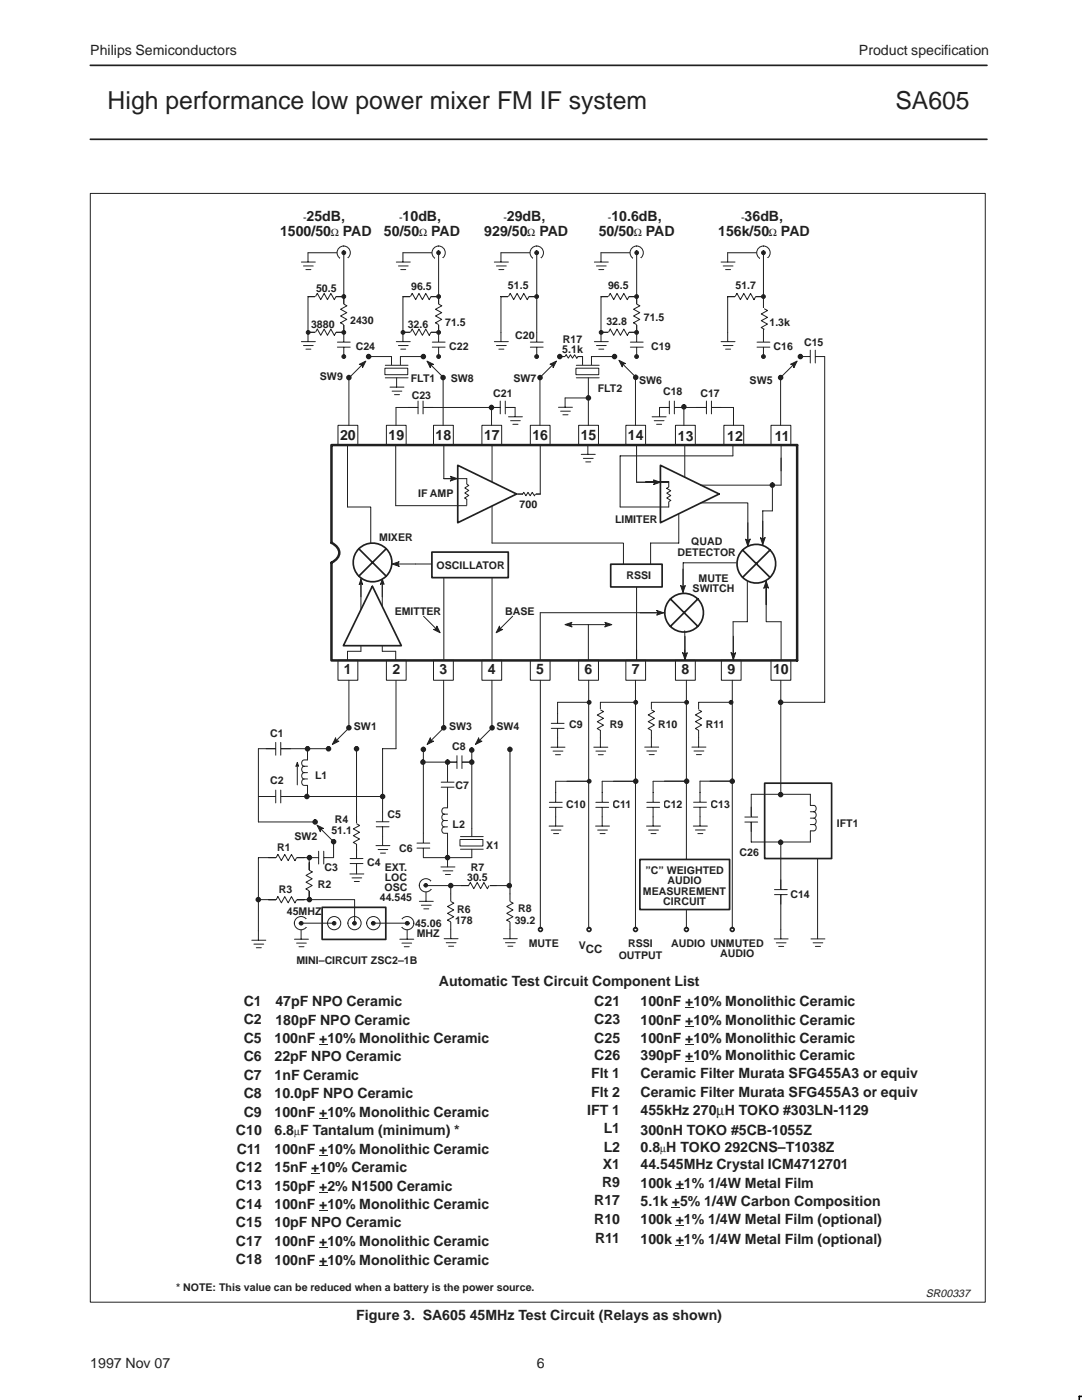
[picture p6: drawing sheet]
<svg xmlns="http://www.w3.org/2000/svg" width="216mm" height="279mm" viewBox="0 0 216 279" stroke-linecap="round" stroke-linejoin="round" font-family="sans-serif">
<path d="M18 13h178.9M18 27.8h178.9" fill="none" stroke="#231f20" stroke-width=".34"/>
<path d="M61.5 50.4h7.1M82.9 112.6h5.7M136.7 127v3.9" fill="none" stroke="#231f20" stroke-width=".2"/>
<path d="M136.2 130.3l.5 .1 .4-.1-.4 1.3z" fill-rule="evenodd" fill="#231f20" stroke="#231f20" stroke-width=".2"/>
<path d="M67.4 84.9h4v3.9h-4z" fill-rule="evenodd" fill="#fff"/>
<path d="M18 38.6h178.6v221.3h-178.6zM67.4 84.9h4v3.9h-4z" fill="none" stroke="#231f20" stroke-width=".2"/>
<path d="M131.8 92.9l11.7 5.7-11.7 5.7z" fill="#fff"/>
<path d="M143.5 98.6l-11.7-5.7v11.4l11.7-5.7" fill="none" stroke="#231f20" stroke-width=".34"/>
<path d="M69.3 88.8v12.4" fill="none" stroke="#231f20" stroke-width=".2"/>
<circle cx="155.8" cy="134.8" r=".38" fill="#fff"/>
<circle cx="155.8" cy="134.8" r=".38" fill="none" stroke="#231f20" stroke-width=".34"/>
<g fill="none" stroke="#231f20" stroke-width=".2">
<path d="M79 88.8v12.1M88.6 88.8v6.7M98.2 88.8v19.6M107.8 88.8v9.8M127 88.8v7.4M136.6 88.8v6.5M146.2 88.8v2.2M155.9 88.8v5.2M88.6 112.6v21.8M98.2 114.4v20M127 117.1v17.3M69.3 130v4.4"/>
<path d="M79 130v4.4M107.8 122.3v12.1M117.4 124.7v9.7M136.6 125.9v8.5M155.9 124.1v10.3"/>
</g>
<path d="M91.3 92.9l11.8 5.7-11.8 5.7z" fill="#fff"/>
<path d="M103.1 98.6l-11.8-5.7v11.4l11.8-5.7" fill="none" stroke="#231f20" stroke-width=".34"/>
<path d="M121.9 112.6h10.2v4.5h-10.2z" fill-rule="evenodd" fill="#fff"/>
<g fill="none" stroke="#231f20" stroke-width=".34">
<path d="M121.9 112.6h10.2v4.5h-10.2zM133.8 119.5l5.4 5.5M139.2 119.5l-5.4 5.5"/>
<circle cx="136.5" cy="122.3" r="3.9"/>
</g>
<circle cx="117.5" cy="134.8" r=".38" fill="#fff"/>
<circle cx="117.5" cy="134.8" r=".38" fill="none" stroke="#231f20" stroke-width=".34"/>
<circle cx="79" cy="134.8" r=".38" fill="#fff"/>
<circle cx="79" cy="134.8" r=".38" fill="none" stroke="#231f20" stroke-width=".34"/>
<circle cx="107.8" cy="134.8" r=".38" fill="#fff"/>
<circle cx="107.8" cy="134.8" r=".38" fill="none" stroke="#231f20" stroke-width=".34"/>
<circle cx="98.1" cy="134.8" r=".38" fill="#fff"/>
<circle cx="98.1" cy="134.8" r=".38" fill="none" stroke="#231f20" stroke-width=".34"/>
<circle cx="88.5" cy="134.8" r=".38" fill="#fff"/>
<circle cx="88.5" cy="134.8" r=".38" fill="none" stroke="#231f20" stroke-width=".34"/>
<circle cx="69.3" cy="134.8" r=".38" fill="#fff"/>
<circle cx="69.3" cy="134.8" r=".38" fill="none" stroke="#231f20" stroke-width=".34"/>
<path d="M88.6 95.5h1.9M69.3 101.2h4.7v9.5M72 113.7v8.1M76.3 113.7v8.1M79 100.9h14.1M98.2 108.4h26.2v4.2M135.4 102.5v5.9h-5.6v4.2M69.3 130h2.7M76.3 130h2.7" fill="none" stroke="#231f20" stroke-width=".2"/>
<path d="M89.9 95.1l1.3 .4-1.3 .5 .1-.5z" fill-rule="evenodd" fill="#231f20" stroke="#231f20" stroke-width=".2"/>
<circle cx="74.3" cy="112.2" r="3.9" fill="#fff"/>
<g fill="none" stroke="#231f20" stroke-width=".34">
<path d="M71.6 109.5l5.5 5.5M77.1 109.5l-5.5 5.5"/>
<circle cx="74.3" cy="112.2" r="3.9"/>
</g>
<path d="M79 112.6h3.9" fill="none" stroke="#231f20" stroke-width=".2"/>
<path d="M78.3 112.6l1.3-.5-.1 .5 .1 .4z" fill-rule="evenodd" fill="#231f20" stroke="#231f20" stroke-width=".2"/>
<path d="M86.2 110.2h15.2v5.1h-15.2z" fill-rule="evenodd" fill="#fff"/>
<path d="M86.2 110.2h15.2v5.1h-15.2z" fill="none" stroke="#231f20" stroke-width=".34"/>
<g fill="none" stroke="#231f20" stroke-width=".2">
<path d="M103.1 98.6h4.7M127 96.2h6.4M128.8 96.1h4.6M155.9 91.4v5.4M72 116.2v2.9M76.3 116.1v3M139.9 100.4h9.3v9.6M149.1 116.1v8h-2.8v7.7M152.9 116.1v8h3M152.9 116.8v3.9M154.1 102h-1.9v8M107.8 122.3h24.7"/>
<path d="M113.5 124.7h7.8M127 129.7v3.9"/>
</g>
<g fill="#231f20" stroke="#231f20" stroke-width=".2">
<path d="M130.4 95.8l1.4 .4-1.4 .5 .2-.5z" fill-rule="evenodd"/>
<path d="M72 115.6l.4 1.1-.4-.2-.3 .2z" fill-rule="evenodd"/>
<path d="M76.3 115.6l.3 1-.3-.1-.4 .1z" fill-rule="evenodd"/>
<path d="M112.7 124.7l1.4-.5-.2 .5 .2 .4z" fill-rule="evenodd"/>
<path d="M120.7 124.2l1.4 .5-1.4 .4 .2-.4z" fill-rule="evenodd"/>
<path d="M126.6 133l.4 .2 .5-.2-.5 1.4z" fill-rule="evenodd"/>
<path d="M152.9 116l.4 1.4-.4-.2-.5 .2z" fill-rule="evenodd"/>
</g>
<circle cx="150.9" cy="112.5" r="3.9" fill="#fff"/>
<g fill="none" stroke="#231f20" stroke-width=".34">
<path d="M148.2 109.8l5.4 5.4M153.6 109.8l-5.4 5.4"/>
<circle cx="150.9" cy="112.5" r="3.9"/>
</g>
<path d="M152.2 104v3.9M136.6 129.7v3.9" fill="none" stroke="#231f20" stroke-width=".2"/>
<g fill="#231f20" stroke="#231f20" stroke-width=".2">
<path d="M151.7 107.3l.5 .2 .5-.2-.5 1.4z" fill-rule="evenodd"/>
<path d="M136.2 133l.4 .2 .5-.2-.5 1.4z" fill-rule="evenodd"/>
</g>
<path d="M77.1 84.9h3.9v3.9h-3.9z" fill-rule="evenodd" fill="#fff"/>
<path d="M77.1 84.9h3.9v3.9h-3.9z" fill="none" stroke="#231f20" stroke-width=".2"/>
<path d="M86.5 84.9h4v3.9h-4z" fill-rule="evenodd" fill="#fff"/>
<path d="M86.5 84.9h4v3.9h-4z" fill="none" stroke="#231f20" stroke-width=".2"/>
<path d="M96.2 84.9h3.9v3.9h-3.9z" fill-rule="evenodd" fill="#fff"/>
<path d="M96.2 84.9h3.9v3.9h-3.9z" fill="none" stroke="#231f20" stroke-width=".2"/>
<path d="M105.8 84.9h4v3.9h-4z" fill-rule="evenodd" fill="#fff"/>
<path d="M105.8 84.9h4v3.9h-4z" fill="none" stroke="#231f20" stroke-width=".2"/>
<path d="M115.5 84.9h3.9v3.9h-3.9z" fill-rule="evenodd" fill="#fff"/>
<path d="M115.5 84.9h3.9v3.9h-3.9z" fill="none" stroke="#231f20" stroke-width=".2"/>
<path d="M124.9 84.9h3.9v3.9h-3.9z" fill-rule="evenodd" fill="#fff"/>
<path d="M124.9 84.9h3.9v3.9h-3.9z" fill="none" stroke="#231f20" stroke-width=".2"/>
<path d="M134.8 84.9h3.9v3.9h-3.9z" fill-rule="evenodd" fill="#fff"/>
<path d="M134.8 84.9h3.9v3.9h-3.9z" fill="none" stroke="#231f20" stroke-width=".2"/>
<path d="M144.4 84.9h4v3.9h-4z" fill-rule="evenodd" fill="#fff"/>
<path d="M144.4 84.9h4v3.9h-4z" fill="none" stroke="#231f20" stroke-width=".2"/>
<path d="M153.8 84.9h4v3.9h-4z" fill-rule="evenodd" fill="#fff"/>
<path d="M153.8 84.9h4v3.9h-4z" fill="none" stroke="#231f20" stroke-width=".2"/>
<path d="M67.4 131.8h4v4h-4z" fill-rule="evenodd" fill="#fff"/>
<path d="M67.4 131.8h4v4h-4z" fill="none" stroke="#231f20" stroke-width=".2"/>
<path d="M77.1 131.8h3.9v4h-3.9z" fill-rule="evenodd" fill="#fff"/>
<path d="M77.1 131.8h3.9v4h-3.9z" fill="none" stroke="#231f20" stroke-width=".2"/>
<path d="M86.5 131.8h4v4h-4z" fill-rule="evenodd" fill="#fff"/>
<path d="M86.5 131.8h4v4h-4z" fill="none" stroke="#231f20" stroke-width=".2"/>
<path d="M96.2 131.8h3.9v4h-3.9z" fill-rule="evenodd" fill="#fff"/>
<path d="M96.2 131.8h3.9v4h-3.9z" fill="none" stroke="#231f20" stroke-width=".2"/>
<path d="M105.8 131.8h4v4h-4z" fill-rule="evenodd" fill="#fff"/>
<path d="M105.8 131.8h4v4h-4z" fill="none" stroke="#231f20" stroke-width=".2"/>
<path d="M115.5 131.8h3.9v4h-3.9z" fill-rule="evenodd" fill="#fff"/>
<path d="M115.5 131.8h3.9v4h-3.9z" fill="none" stroke="#231f20" stroke-width=".2"/>
<path d="M124.9 131.8h3.9v4h-3.9z" fill-rule="evenodd" fill="#fff"/>
<path d="M124.9 131.8h3.9v4h-3.9z" fill="none" stroke="#231f20" stroke-width=".2"/>
<path d="M134.8 131.8h3.9v4h-3.9z" fill-rule="evenodd" fill="#fff"/>
<path d="M134.8 131.8h3.9v4h-3.9z" fill="none" stroke="#231f20" stroke-width=".2"/>
<path d="M143.9 131.8h4v4h-4z" fill-rule="evenodd" fill="#fff"/>
<path d="M143.9 131.8h4v4h-4z" fill="none" stroke="#231f20" stroke-width=".2"/>
<path d="M153.8 131.8h4v4h-4z" fill-rule="evenodd" fill="#fff"/>
<g fill="none" stroke="#231f20" stroke-width=".2">
<path d="M153.8 131.8h4v4h-4zM89.3 159v2.2h-.7a.66 .66 0 0 0-.4 .7 .66 .66 0 0 0 .4 .6h.7M161.7 158.5v2.2h.7a.66 .66 0 0 1 .5 .7 .66 .66 0 0 1-.5 .6h-.7M75 168.8h2.8M75.4 169.5h2M75.9 170.3h1M76.3 166.9v1.8M88.6 162.5a.67 .67 0 0 0-.4 .6 .67 .67 0 0 0 .4 .7h.7M88.6 163.8a.66 .66 0 0 0-.4 .6 .66 .66 0 0 0 .4 .6h.7M88.6 165a.66 .66 0 0 0-.4 .7 .66 .66 0 0 0 .4 .6h.7v2.2M91.8 167.5h4.6v1.3h-4.6zM91.9 169.5h4.5"/>
<path d="M91.9 167h4.5M94.1 165.3v1.7M94.1 169.5v1.7M101.8 178.4v7.1M161.7 163.3h.7a.66 .66 0 0 1 .5 .6 .66 .66 0 0 1-.5 .7M161.7 164.6h.7a.66 .66 0 0 1 .5 .6 .66 .66 0 0 1-.5 .6h-.7v2.2M162.4 162a.66 .66 0 0 1 .5 .6 .66 .66 0 0 1-.5 .7"/>
</g>
<path d="M100.7 179.9h2.3v4h-2.3z" fill-rule="evenodd" fill="#fff"/>
<g fill="none" stroke="#231f20" stroke-width=".2">
<path d="M69.6 75.3v9.6M88.4 75.3v9.6M107.7 75.3v9.6M117.4 75.4v9.5M126.8 75.3v9.6M155.8 75.3v9.6M79 81.3v3.6M93.1 95.5v5.3M98.1 81.3v3.6M136.5 81.3v3.6M146.4 81.3v3.6M69.6 135.8v9.5"/>
<path d="M79 135.8v13.6M88.5 135.8v9.5M98.2 135.8v9.5M107.8 135.8v49.7M117.5 135.8v49.7M126.8 135.8v49.7M137 135.8v49.7M146.1 135.8v49.7M63.8 165.2l2.8 2.8M101.8 179.9l.6 .3M155.8 168.5v17M102.4 180.3l-1.3 .6 1.3 .7-1.3 .7 1.3 .7-1.3 .6 .6 .4"/>
</g>
<path d="M63.3 164.7l1.3 .6-.5 .2-.2 .5z" fill-rule="evenodd" fill="#231f20" stroke="#231f20" stroke-width=".2"/>
<path d="M92.5 96.6h1.4v3h-1.4z" fill-rule="evenodd" fill="#fff"/>
<path d="M88.6 95.5h4.5M92.7 99.4l.4 .2M93.2 96.6l.3 .3-.8 .5 .8 .5-.8 .5 .8 .5-.8 .5M133.4 96.1v5.1" fill="none" stroke="#231f20" stroke-width=".2"/>
<path d="M132.8 97.3h1.4v2.8h-1.4z" fill-rule="evenodd" fill="#fff"/>
<path d="M133 97.5l.8 .4-.8 .5 .8 .5-.8 .5 .8 .5-.3 .2M133.4 97.2l-.4 .2M123.7 101.2h9.7M155.8 158.5h5.9M155.8 168h5.9" fill="none" stroke="#231f20" stroke-width=".2"/>
<path d="M152.6 156.3h13.3v15h-13.3z" fill="none" stroke="#231f20" stroke-width=".34"/>
<path d="M153.4 177.5h4.5v1h-4.5z" fill-rule="evenodd" fill="#fff"/>
<g fill="none" stroke="#231f20" stroke-width=".2">
<path d="M73.5 71.2h4.6v1.6M76.8 73.5h4.6v1.3h-4.6zM76.9 75.4h4.5M76.9 72.9h4.5M77.8 77.3h2.8M78.2 78.1h2M78.7 78.8h1M79.1 75.4v1.8M84.5 71.2h-4.6v1.6M110.5 72.6l-2.8 2.7M111.6 71.2h4.7M112.8 79.4v1.8"/>
<path d="M114.9 73.5h4.6v1.3h-4.6zM115 75.4h4.6M115 72.9h4.6M116.2 71.2v1.6M122.7 71.2h-4.7v1.6M124 72.4l2.8 2.8M158.5 72.6l-2.7 2.7M111.4 81.3h2.8M111.9 82.1h1.9M112.3 82.8h1M69.6 145.3l-2.7 2.7M88.5 145.3l-2.7 2.7"/>
<path d="M154.5 178.5h2.6M154.5 177.5h2.6M155.8 175.6v1.8M155.8 178.6v1.8M163.1 171.3v16M50.2 187.6h2.8M50.7 188.4h1.9M51.1 189.1h1M51.6 185.8v1.8M154.5 187.4h2.8M154.9 188.2h1.9M155.4 188.9h1"/>
<path d="M155.8 185.5v1.8M161.8 187.4h2.8M162.2 188.2h2M162.7 188.9h1"/>
</g>
<g fill="#231f20" stroke="#231f20" stroke-width=".2">
<path d="M85.9 147.3l.2 .4 .4 .2-1.3 .7z" fill-rule="evenodd"/>
<path d="M67 147.3l.2 .4 .4 .2-1.3 .7z" fill-rule="evenodd"/>
<path d="M157.8 72.7l1.3-.6-.7 1.3-.2-.5z" fill-rule="evenodd"/>
<path d="M109.7 72.7l1.3-.6-.6 1.3-.2-.5z" fill-rule="evenodd"/>
<path d="M123.5 71.9l1.3 .7a.64 .64 0 0 0-.6 .6z" fill-rule="evenodd"/>
</g>
<g fill="#231f20" stroke="#231f20" stroke-width=".34">
<circle cx="159.7" cy="71.2" r=".38"/>
<circle cx="73.6" cy="71.2" r=".38"/>
<circle cx="69.6" cy="75.4" r=".38"/>
<circle cx="88.4" cy="75.4" r=".38"/>
<circle cx="84.5" cy="71.2" r=".38"/>
<circle cx="111.7" cy="71.2" r=".38"/>
<circle cx="107.8" cy="75.4" r=".38"/>
<circle cx="126.9" cy="75.3" r=".38"/>
<circle cx="122.6" cy="71.2" r=".38"/>
</g>
<path d="M112.8 70.6h2.5v1.2h-2.5z" fill-rule="evenodd" fill="#fff"/>
<path d="M112.8 79.4h4.6M113 70.8l-.2 .3M113 70.8l.4 .7 .4-.7 .4 .7 .5-.7 .4 .7 .2-.3M79 81.3h23.8v1.8M101.5 83.2h2.7M101.9 84h1.9M102.3 84.7h1.1" fill="none" stroke="#231f20" stroke-width=".2"/>
<path d="M83.5 78.9h1v4.5h-1z" fill-rule="evenodd" fill="#fff"/>
<path d="M81.5 81.3h1.9M83.4 80v2.6M84.4 80v2.6M84.5 81.3h1.9" fill="none" stroke="#231f20" stroke-width=".2"/>
<path d="M99.8 78.9h1v4.5h-1z" fill-rule="evenodd" fill="#fff"/>
<path d="M97.9 81.3h1.9M99.8 80v2.6M100.8 80v2.6M100.9 81.3h1.9M130.1 83.2h2.8M130.5 84h2M131 84.7h1M131.6 81.3v1.8M131.8 81.3h14.6" fill="none" stroke="#231f20" stroke-width=".2"/>
<path d="M140.9 78.9h1v4.5h-1z" fill-rule="evenodd" fill="#fff"/>
<path d="M139 81.3h1.9M141 80v2.6M142 80v2.6M142 81.3h1.9" fill="none" stroke="#231f20" stroke-width=".2"/>
<path d="M133.5 78.9h1v4.5h-1z" fill-rule="evenodd" fill="#fff"/>
<path d="M131.6 81.3h1.9M133.6 80v2.6M134.6 80v2.6M134.6 81.3h1.9" fill="none" stroke="#231f20" stroke-width=".2"/>
<path d="M161.6 68.7h1v4.6h-1z" fill-rule="evenodd" fill="#fff"/>
<path d="M159.7 71.2h1.9M161.7 69.9v2.5M162.7 69.9v2.5M162.7 71.2h1.9v69h-8.8M145.9 140.2h-6.5v7" fill="none" stroke="#231f20" stroke-width=".2"/>
<g fill="#231f20" stroke="#231f20" stroke-width=".34">
<circle cx="155.8" cy="158.6" r=".38"/>
<circle cx="155.8" cy="140.2" r=".38"/>
<circle cx="155.8" cy="75.4" r=".38"/>
</g>
<path d="M138.3 141.7h2.3v4h-2.3z" fill-rule="evenodd" fill="#fff"/>
<path d="M137 140.2h-7v7M138.1 149.1h2.8M138.5 149.9h1.9M138.8 145.4l.5 .3M139 150.6h1M139.4 141.7l.6 .3M139.4 147.2v1.9M140 142l-1.2 .7 1.2 .7-1.2 .6 1.2 .7-1.2 .7" fill="none" stroke="#231f20" stroke-width=".2"/>
<circle cx="145.9" cy="140.2" r=".38" fill="#231f20" stroke="#231f20" stroke-width=".2"/>
<path d="M128.9 141.7h2.3v4h-2.3z" fill-rule="evenodd" fill="#fff"/>
<path d="M126.8 140.2h-7v7.1M128.6 149.1h2.8M129.1 149.9h1.9M129.3 145.4l.6 .3M129.5 150.6h1M130 141.7l.6 .3M130 147.2v1.9M130.6 142l-1.3 .7 1.3 .7-1.3 .6 1.3 .7-1.3 .7" fill="none" stroke="#231f20" stroke-width=".2"/>
<circle cx="137" cy="140.2" r=".38" fill="#231f20" stroke="#231f20" stroke-width=".2"/>
<path d="M118.7 141.7h2.3v4h-2.3z" fill-rule="evenodd" fill="#fff"/>
<g fill="none" stroke="#231f20" stroke-width=".2">
<path d="M109.9 149.1h2.8M110.4 149.9h1.9M110.8 150.6h1M111.3 140.2h6.3M111.3 147.3v1.8M113.1 155.9h4.5M118.5 149.1h2.8M118.9 149.9h2M119.2 145.4l.6 .3M119.4 150.6h1M119.8 147.3v1.8M119.8 141.7l.6 .3-1.2 .7 1.2 .7-1.2 .6 1.2 .7-1.2 .7"/>
<path d="M122.4 155.9h4.4M132.6 155.9h4.4M141.7 155.9h4.4"/>
</g>
<g fill="#231f20" stroke="#231f20" stroke-width=".2">
<circle cx="126.9" cy="140.2" r=".38"/>
<circle cx="117.6" cy="140.2" r=".38"/>
<circle cx="117.6" cy="155.9" r=".38"/>
</g>
<g fill="#231f20" stroke="#231f20" stroke-width=".34">
<circle cx="146.1" cy="155.9" r=".38"/>
<circle cx="137" cy="155.9" r=".38"/>
<circle cx="126.9" cy="155.9" r=".38"/>
</g>
<circle cx="146.1" cy="185.5" r=".38" fill="#fff"/>
<circle cx="146.1" cy="185.5" r=".38" fill="none" stroke="#231f20" stroke-width=".34"/>
<circle cx="137" cy="185.5" r=".38" fill="#fff"/>
<circle cx="137" cy="185.5" r=".38" fill="none" stroke="#231f20" stroke-width=".34"/>
<circle cx="126.8" cy="185.5" r=".38" fill="#fff"/>
<circle cx="126.8" cy="185.5" r=".38" fill="none" stroke="#231f20" stroke-width=".34"/>
<circle cx="117.5" cy="185.5" r=".38" fill="#fff"/>
<circle cx="117.5" cy="185.5" r=".38" fill="none" stroke="#231f20" stroke-width=".34"/>
<circle cx="107.8" cy="185.5" r=".38" fill="#fff"/>
<circle cx="107.8" cy="185.5" r=".38" fill="none" stroke="#231f20" stroke-width=".34"/>
<path d="M61.5 59.2h7.1v7.1h-7.1z" fill-rule="evenodd" fill="#fff"/>
<path d="M61.5 59.2h7.1v7.1h-7.1zM61.5 59.2h7.1" fill="none" stroke="#231f20" stroke-width=".2"/>
<path d="M63 58.1h4v2.3h-4z" fill-rule="evenodd" fill="#fff"/>
<path d="M63 59.1l.3-.5 .7 1.2 .7-1.2 .6 1.2 .7-1.2 .7 1.2 .3-.6M68.6 59.2v7.1" fill="none" stroke="#231f20" stroke-width=".2"/>
<path d="M67.5 60.7h2.3v4h-2.3z" fill-rule="evenodd" fill="#fff"/>
<path d="M61.5 66.3h7.1M68 64.4l.5 .4M68.6 60.7l.6 .3M69.2 61l-1.2 .7 1.2 .7-1.2 .7 1.2 .6-1.2 .7" fill="none" stroke="#231f20" stroke-width=".2"/>
<path d="M63 65.3h4v2.2h-4z" fill-rule="evenodd" fill="#fff"/>
<path d="M60.1 52.3h2.8M60.6 53.1h1.9M61 53.8h1M61.5 50.4v1.9M60.1 68.2h2.8M60.6 69h1.9M61 69.7h1M61.5 66.3v1.8M63 66.3l.3-.6 .7 1.2 .7-1.2 .6 1.2 .7-1.2 .7 1.2 .3-.6" fill="none" stroke="#231f20" stroke-width=".2"/>
<path d="M66.2 68.3h4.5v1h-4.5z" fill-rule="evenodd" fill="#fff"/>
<g fill="none" stroke="#231f20" stroke-width=".2">
<path d="M67.3 69.3h2.6M67.3 68.3h2.6M68.6 66.3v1.9M68.6 69.3v1.9"/>
<circle cx="85" cy="176.7" r="1.32"/>
</g>
<circle cx="85" cy="176.7" r=".36" fill="#231f20" stroke="#231f20" stroke-width=".2"/>
<g fill="#fff">
<path d="M86.1 175.9h.7v1.4h-.7z" fill-rule="evenodd"/>
<circle cx="68.6" cy="50.4" r="1.33"/>
</g>
<circle cx="68.6" cy="50.4" r="1.33" fill="none" stroke="#231f20" stroke-width=".2"/>
<circle cx="68.6" cy="50.4" r=".38" fill="#231f20" stroke="#231f20" stroke-width=".2"/>
<path d="M68 51.6h1.4v.6h-1.4z" fill-rule="evenodd" fill="#fff"/>
<path d="M68.6 50.4v8.8M80.4 50.4h7.1" fill="none" stroke="#231f20" stroke-width=".2"/>
<g fill="#231f20" stroke="#231f20" stroke-width=".2">
<circle cx="68.6" cy="59.2" r=".38"/>
<circle cx="61.5" cy="66.3" r=".38"/>
<circle cx="68.6" cy="66.3" r=".38"/>
<circle cx="68.6" cy="71.2" r=".38"/>
</g>
<path d="M80.4 59.2h7.1v7.1h-7.1z" fill-rule="evenodd" fill="#fff"/>
<path d="M80.4 59.2h7.1v7.1h-7.1zM80.4 59.2h7.1" fill="none" stroke="#231f20" stroke-width=".2"/>
<path d="M82 58.1h4v2.3h-4z" fill-rule="evenodd" fill="#fff"/>
<path d="M81.9 59.1l.4-.5 .6 1.2 .7-1.2 .7 1.2 .7-1.2 .6 1.2 .4-.6M87.5 59.2v7.1" fill="none" stroke="#231f20" stroke-width=".2"/>
<path d="M86.5 60.7h2.3v4h-2.3z" fill-rule="evenodd" fill="#fff"/>
<path d="M80.4 66.3h7.1M86.9 64.4l.6 .4M87.5 60.7l.6 .3M88.1 61l-1.2 .7 1.2 .7-1.2 .7 1.2 .6-1.2 .7" fill="none" stroke="#231f20" stroke-width=".2"/>
<path d="M82 65.3h4v2.2h-4z" fill-rule="evenodd" fill="#fff"/>
<path d="M79.1 52.3h2.8M79.5 53.1h1.9M80 53.8h1M80.4 50.4v1.9M79.1 68.2h2.8M79.5 69h1.9M80 69.7h1M80.4 66.3v1.8M81.9 66.3l.4-.6 .6 1.2 .7-1.2 .7 1.2 .7-1.2 .6 1.2 .4-.6" fill="none" stroke="#231f20" stroke-width=".2"/>
<path d="M85.1 68.3h4.5v1h-4.5z" fill-rule="evenodd" fill="#fff"/>
<path d="M86.3 69.3h2.5M86.3 68.3h2.5M87.5 66.3v1.9M87.5 69.3v1.9" fill="none" stroke="#231f20" stroke-width=".2"/>
<circle cx="87.5" cy="50.4" r="1.33" fill="#fff"/>
<circle cx="87.5" cy="50.4" r="1.33" fill="none" stroke="#231f20" stroke-width=".2"/>
<circle cx="87.5" cy="50.4" r=".37" fill="#231f20" stroke="#231f20" stroke-width=".2"/>
<path d="M86.9 51.6h1.4v.6h-1.4z" fill-rule="evenodd" fill="#fff"/>
<path d="M87.5 50.4v8.8M100 59.2h7.1v7.1M100 50.4h7.1M100 59.2v7.1M100 59.2h7.1" fill="none" stroke="#231f20" stroke-width=".2"/>
<g fill="#231f20" stroke="#231f20" stroke-width=".2">
<circle cx="87.5" cy="59.2" r=".38"/>
<circle cx="80.4" cy="66.3" r=".38"/>
<circle cx="87.5" cy="66.3" r=".38"/>
<circle cx="87.5" cy="71.2" r=".38"/>
</g>
<path d="M101.5 58.1h4v2.3h-4z" fill-rule="evenodd" fill="#fff"/>
<path d="M98.6 52.3h2.8M99.1 53.1h1.9M99.5 53.8h1M100 50.4v1.9M101.5 59.1l.3-.5 .7 1.2 .7-1.2 .7 1.2 .6-1.2 .7 1.2 .3-.6M98.6 68.2h2.8M99.1 69h1.9M99.5 69.7h1M100 66.3v1.8" fill="none" stroke="#231f20" stroke-width=".2"/>
<path d="M104.7 68.3h4.5v1h-4.5z" fill-rule="evenodd" fill="#fff"/>
<path d="M105.8 69.3h2.6M105.8 68.3h2.6M107.1 66.3v1.9M107.1 69.3v1.9" fill="none" stroke="#231f20" stroke-width=".2"/>
<circle cx="107.1" cy="50.4" r="1.34" fill="#fff"/>
<circle cx="107.1" cy="50.4" r="1.34" fill="none" stroke="#231f20" stroke-width=".2"/>
<circle cx="107.1" cy="50.4" r=".38" fill="#231f20" stroke="#231f20" stroke-width=".2"/>
<path d="M106.5 51.6h1.4v.6h-1.4z" fill-rule="evenodd" fill="#fff"/>
<path d="M107.1 50.4v8.8M119.9 50.4h7.1" fill="none" stroke="#231f20" stroke-width=".2"/>
<g fill="#231f20" stroke="#231f20" stroke-width=".2">
<circle cx="107.1" cy="59.2" r=".38"/>
<circle cx="107.1" cy="71.2" r=".38"/>
</g>
<path d="M119.9 59.2h7.1v7.1h-7.1z" fill-rule="evenodd" fill="#fff"/>
<path d="M119.9 59.2h7.1v7.1h-7.1zM119.9 59.2h7.1" fill="none" stroke="#231f20" stroke-width=".2"/>
<path d="M121.5 58.1h4v2.3h-4z" fill-rule="evenodd" fill="#fff"/>
<path d="M121.4 59.1l.4-.5 .7 1.2 .6-1.2 .7 1.2 .7-1.2 .7 1.2 .3-.6M127 59.2v7.1" fill="none" stroke="#231f20" stroke-width=".2"/>
<path d="M126 60.7h2.3v4h-2.3z" fill-rule="evenodd" fill="#fff"/>
<path d="M119.9 66.3h7.1M126.4 64.4l.6 .4M127.1 60.7l.6 .3M127.7 61l-1.3 .7 1.3 .7-1.3 .7 1.3 .6-1.3 .7" fill="none" stroke="#231f20" stroke-width=".2"/>
<path d="M121.5 65.3h4v2.2h-4z" fill-rule="evenodd" fill="#fff"/>
<path d="M118.6 52.3h2.8M119 53.1h2M119.5 53.8h1M119.9 50.4v1.9M118.6 68.2h2.8M119 69h2M119.5 69.7h1M119.9 66.3v1.8M121.4 66.3l.4-.6 .7 1.2 .6-1.2 .7 1.2 .7-1.2 .7 1.2 .3-.6" fill="none" stroke="#231f20" stroke-width=".2"/>
<path d="M124.6 68.3h4.6v1h-4.6z" fill-rule="evenodd" fill="#fff"/>
<path d="M125.8 69.3h2.5M125.8 68.3h2.5M127 66.3v1.9M127 69.3v1.9" fill="none" stroke="#231f20" stroke-width=".2"/>
<circle cx="127" cy="50.4" r="1.33" fill="#fff"/>
<circle cx="127" cy="50.4" r="1.33" fill="none" stroke="#231f20" stroke-width=".2"/>
<circle cx="127" cy="50.4" r=".37" fill="#231f20" stroke="#231f20" stroke-width=".2"/>
<path d="M126.4 51.6h1.4v.6h-1.4z" fill-rule="evenodd" fill="#fff"/>
<path d="M127 50.4v8.8M145.2 59.2h7.1v7.1M145.2 50.4h7.1M145.2 59.2v7.1M145.2 59.2h7.1" fill="none" stroke="#231f20" stroke-width=".2"/>
<g fill="#231f20" stroke="#231f20" stroke-width=".2">
<circle cx="127" cy="59.2" r=".38"/>
<circle cx="120" cy="66.3" r=".38"/>
<circle cx="127" cy="66.3" r=".38"/>
<circle cx="127" cy="71.2" r=".38"/>
</g>
<path d="M146.8 58.1h4v2.3h-4z" fill-rule="evenodd" fill="#fff"/>
<path d="M143.9 52.3h2.8M144.3 53.1h2M144.8 53.8h1M145.2 50.4v1.9M146.7 59.1l.4-.5 .6 1.2 .7-1.2 .7 1.2 .7-1.2 .6 1.2 .4-.6M143.9 68.2h2.8M144.3 69h2M144.8 69.7h1M145.2 66.3v1.8" fill="none" stroke="#231f20" stroke-width=".2"/>
<path d="M149.9 68.3h4.5v1h-4.5z" fill-rule="evenodd" fill="#fff"/>
<path d="M151.1 69.3h2.5M151.1 68.3h2.5M152.3 66.3v1.9M152.3 69.3v1.9" fill="none" stroke="#231f20" stroke-width=".2"/>
<circle cx="152.3" cy="50.4" r="1.34" fill="#fff"/>
<circle cx="152.3" cy="50.4" r="1.34" fill="none" stroke="#231f20" stroke-width=".2"/>
<circle cx="152.3" cy="50.4" r=".38" fill="#231f20" stroke="#231f20" stroke-width=".2"/>
<path d="M151.7 51.6h1.4v.6h-1.4z" fill-rule="evenodd" fill="#fff"/>
<path d="M152.3 50.4v8.8M79 149.4h-2.7v12.6M98.2 145.3l-2.8 2.7" fill="none" stroke="#231f20" stroke-width=".2"/>
<g fill="#231f20" stroke="#231f20" stroke-width=".2">
<path d="M95.5 147.3l.2 .4 .5 .2-1.3 .7z" fill-rule="evenodd"/>
<circle cx="152.3" cy="59.2" r=".38"/>
<circle cx="152.3" cy="71.2" r=".38"/>
</g>
<path d="M73.9 164h4.5v1h-4.5z" fill-rule="evenodd" fill="#fff"/>
<path d="M84.5 149.6v16.7M94.1 149.6v15.7M75.1 165h2.5M75.1 164h2.5M76.3 162v1.9M76.3 165v1.9" fill="none" stroke="#231f20" stroke-width=".2"/>
<path d="M86.9 156.1h4.5v1h-4.5z" fill-rule="evenodd" fill="#fff"/>
<path d="M84.5 152.1h9.6M88 157.1h2.6M88 156.1h2.6M89.3 154.1v1.9M89.3 157.1v1.9" fill="none" stroke="#231f20" stroke-width=".2"/>
<path d="M91.2 149.7h1v4.5h-1z" fill-rule="evenodd" fill="#fff"/>
<path d="M91.1 152.1h-1.8v2M91.2 150.8v2.6M92.2 150.8v2.6M92.3 152.1h1.8M84.5 171.2h9.6" fill="none" stroke="#231f20" stroke-width=".2"/>
<path d="M82 168.2h4.6v1h-4.6z" fill-rule="evenodd" fill="#fff"/>
<g fill="none" stroke="#231f20" stroke-width=".2">
<path d="M101.8 149.6v28.8M83.2 169.3h2.6M83.2 168.3h2.6M83.7 179.9h2.8M84.5 166.3v1.9M84.5 169.3v1.9M85 178v1.8M85.4 176.7h16.4M88 173h2.8M88.4 173.8h2M88.9 174.5h1M89.3 171.2v1.8"/>
<path d="M89.9 178.4v7.1M84.1 180.7h1.9M84.6 181.4h1M100.4 187.3h2.8M100.9 188.1h1.9M101.3 188.8h1M101.8 185.5v1.8"/>
</g>
<path d="M88.9 179.9h2.3v4h-2.3z" fill-rule="evenodd" fill="#fff"/>
<path d="M90 179.9l.5 .3M92 176.7h7.1M88.6 187.3h2.8M89 188.1h2M89.5 188.8h1M89.9 185.5v1.8M90.5 180.3l-1.2 .6 1.2 .7-1.2 .7 1.2 .7-1.2 .6 .6 .4" fill="none" stroke="#231f20" stroke-width=".2"/>
<path d="M93.6 175.7h4v2.3h-4z" fill-rule="evenodd" fill="#fff"/>
<path d="M51.6 149.4h13.9M89.9 176.7v1.7M93.8 176.1l-.3 .6M93.9 176.1l.6 1.3 .7-1.3 .7 1.3 .7-1.3 .6 1.3M97.6 176.8l-.3 .6" fill="none" stroke="#231f20" stroke-width=".2"/>
<g fill="#231f20" stroke="#231f20" stroke-width=".34">
<circle cx="89.3" cy="171.2" r=".38"/>
<circle cx="89.3" cy="152.1" r=".38"/>
<circle cx="88.5" cy="145.2" r=".38"/>
<circle cx="98.2" cy="145.2" r=".38"/>
<circle cx="94.1" cy="149.7" r=".38"/>
<circle cx="84.5" cy="149.6" r=".38"/>
<circle cx="84.4" cy="152.1" r=".38"/>
<circle cx="94.1" cy="152.1" r=".38"/>
<circle cx="69.6" cy="145.2" r=".38"/>
<circle cx="89.9" cy="176.7" r=".38"/>
<circle cx="101.6" cy="176.7" r=".38"/>
<circle cx="101.7" cy="149.6" r=".38"/>
</g>
<path d="M55 147h1v4.5h-1z" fill-rule="evenodd" fill="#fff"/>
<path d="M51.6 159h24.7M51.6 149.4v14.6M53.1 149.4h1.9M55 148.2v2.5M56 148.2v2.5M56.1 149.4h1.9M59.3 152.7v3.9M60.7 152.9a.67 .67 0 0 0-.5 .7 .67 .67 0 0 0 .5 .6h.7M60.7 154.2a.66 .66 0 0 0-.5 .6 .66 .66 0 0 0 .5 .7h.7M60.7 155.5a.66 .66 0 0 0-.5 .6 .66 .66 0 0 0 .5 .6h.7v2.3M61.4 149.4v2.3h-.7a.66 .66 0 0 0-.5 .6 .66 .66 0 0 0 .5 .6h.7" fill="none" stroke="#231f20" stroke-width=".2"/>
<path d="M59.3 152.2l.3 .7-.3-.1-.2 .1z" fill-rule="evenodd" fill="#231f20" stroke="#231f20" stroke-width=".2"/>
<path d="M55 156.5h1v4.6h-1z" fill-rule="evenodd" fill="#fff"/>
<path d="M53.1 159h1.9M55 157.7v2.5M56 157.7v2.5M56.1 159h1.9M51.6 164h11.3M66.6 168v3.2" fill="none" stroke="#231f20" stroke-width=".2"/>
<path d="M63.6 168.7h1v4.6h-1z" fill-rule="evenodd" fill="#fff"/>
<path d="M63.6 171.2h-12v14.6M63.6 169.9v2.5M64.6 169.9v2.5M64.7 171.2h1.9" fill="none" stroke="#231f20" stroke-width=".2"/>
<path d="M55.2 170.1h4v2.3h-4z" fill-rule="evenodd" fill="#fff"/>
<g fill="none" stroke="#231f20" stroke-width=".2">
<path d="M55.4 170.5l-.3 .6M55.5 170.5l.6 1.3 .7-1.3 .7 1.3 .7-1.3 .6 1.3 .4-.6"/>
<circle cx="60.1" cy="184.2" r="1.33"/>
</g>
<path d="M64.3 181.1h12.7v6.4h-12.7z" fill="none" stroke="#231f20" stroke-width=".34"/>
<circle cx="60.1" cy="184.2" r=".37" fill="#231f20" stroke="#231f20" stroke-width=".2"/>
<path d="M61.2 183.5h.7v1.4h-.7z" fill-rule="evenodd" fill="#fff"/>
<g fill="none" stroke="#231f20" stroke-width=".2">
<path d="M58.8 187.4h2.7M59.2 188.2h1.9M59.7 188.9h1M60.1 185.6v1.8"/>
<circle cx="81.2" cy="184.2" r="1.33"/>
</g>
<circle cx="81.3" cy="184.2" r=".37" fill="#231f20" stroke="#231f20" stroke-width=".2"/>
<path d="M79.5 183.5h.6v1.4h-.6z" fill-rule="evenodd" fill="#fff"/>
<g fill="none" stroke="#231f20" stroke-width=".2">
<path d="M51.6 179.5h19.2v4.7M53.6 179.6h7.1M69.8 174.4h2.8M70.2 175.2h2M70.7 175.9h1M71.1 172.6v1.8M60.5 184.2h6.2M74.6 184.2h6.3M79.8 187.4h2.8M80.2 188.2h1.9M80.7 188.9h1M81.2 185.6v1.8"/>
<circle cx="66.7" cy="184.2" r="1.32"/>
<circle cx="70.7" cy="184.2" r="1.32"/>
<circle cx="74.5" cy="184.2" r="1.33"/>
</g>
<g fill="#231f20" stroke="#231f20" stroke-width=".2">
<circle cx="66.7" cy="184.3" r=".36"/>
<circle cx="74.5" cy="184.2" r=".37"/>
<circle cx="70.7" cy="184.3" r=".36"/>
</g>
<path d="M55.2 178.5h4v2.3h-4z" fill-rule="evenodd" fill="#fff"/>
<path d="M55.4 178.9l-.3 .6M55.5 178.9l.6 1.3 .7-1.3 .7 1.3 .7-1.3 .6 1.3 .4-.6M61.7 171.2v8.3" fill="none" stroke="#231f20" stroke-width=".2"/>
<path d="M60.6 173.7h2.3v4h-2.3z" fill-rule="evenodd" fill="#fff"/>
<path d="M71.1 149.4v23.2M61.1 177.4l.5 .3M61.7 173.7l.6 .3-1.2 .7 1.2 .7-1.2 .7 1.2 .6-1.2 .7" fill="none" stroke="#231f20" stroke-width=".2"/>
<path d="M70.1 164.4h2.3v4h-2.3z" fill-rule="evenodd" fill="#fff"/>
<path d="M70.5 168.1l.6 .4M71.2 164.4l.5 .3M71.7 164.8l-1.2 .6 1.2 .7-1.2 .7 1.2 .6-1.2 .7" fill="none" stroke="#231f20" stroke-width=".2"/>
<path d="M68.7 171.3h4.5v1h-4.5z" fill-rule="evenodd" fill="#fff"/>
<path d="M69.9 172.3h2.5M69.9 171.3h2.5M71.1 169.4v1.8M71.1 172.4v1.8" fill="none" stroke="#231f20" stroke-width=".2"/>
<g fill="#231f20" stroke="#231f20" stroke-width=".34">
<circle cx="71.1" cy="149.4" r=".38"/>
<circle cx="65.6" cy="149.4" r=".38"/>
<circle cx="61.4" cy="149.4" r=".38"/>
<circle cx="61.2" cy="159" r=".38"/>
<circle cx="76.3" cy="159" r=".38"/>
<circle cx="61.7" cy="171.2" r=".38"/>
<circle cx="61.7" cy="179.5" r=".38"/>
<circle cx="51.5" cy="179.5" r=".38"/>
<circle cx="66.6" cy="168" r=".38"/>
<circle cx="62.9" cy="164" r=".38"/>
</g>
<path d="M127.7 171.5h17.9v10h-17.9z" fill-rule="evenodd" fill="#fff"/>
<path d="M127.7 171.5h17.9v10h-17.9z" fill="none" stroke="#231f20" stroke-width=".34"/>
<g fill="#231f20" stroke="#231f20" stroke-width=".34">
<circle cx="155.8" cy="168.1" r=".38"/>
<circle cx="136.5" cy="81.2" r=".38"/>
<circle cx="117.4" cy="79.4" r=".38"/>
<circle cx="98.1" cy="81.3" r=".38"/>
</g>
<path d="M103.3 98.6h4.5M146.9 112.3h-10.6v6" fill="none" stroke="#231f20" stroke-width=".2"/>
<path d="M104.3 98h2.5v1.3h-2.5z" fill-rule="evenodd" fill="#fff"/>
<path d="M104.3 98.6l.2-.3 .4 .6 .5-.6 .4 .6 .4-.6 .4 .6 .2-.3M139.8 96.8h16.1M146.2 91h-22.5v10.2M154.1 96.8v5.2M149.2 104.3v3.9M72 125.6v4.4M76.3 125.6v4.4" fill="none" stroke="#231f20" stroke-width=".2"/>
<circle cx="154.1" cy="96.8" r=".38" fill="#231f20" stroke="#231f20" stroke-width=".34"/>
<path d="M148.8 107.6l.4 .2 .5-.2-.5 1.4z" fill-rule="evenodd" fill="#231f20" stroke="#231f20" stroke-width=".2"/>
<path d="M74.3 117l5.8 11.9h-11.6z" fill="#fff"/>
<path d="M74.3 117l-5.8 11.9h11.6l-5.8-11.9" fill="none" stroke="#231f20" stroke-width=".34"/>
<path d="M108.8 144.3h4.6v1h-4.6z" fill-rule="evenodd" fill="#fff"/>
<path d="M110 145.4h2.6M110 144.4h2.6M110.9 155.9h6.3M111.3 140.2v4.1M111.3 145.4v1.9M109.6 164.9h2.7M110 165.7h1.9M110.5 166.4h1M110.9 163v1.8" fill="none" stroke="#231f20" stroke-width=".2"/>
<path d="M108.5 160.1h4.5v1h-4.5z" fill-rule="evenodd" fill="#fff"/>
<path d="M110.9 155.9v4.1M120.2 155.9h6.3M109.6 161.1h2.6M109.6 160.1h2.6M110.9 161.2v1.8M118.8 164.9h2.8M119.3 165.7h1.9M119.7 166.4h1M120.2 163v1.8" fill="none" stroke="#231f20" stroke-width=".2"/>
<path d="M117.7 160.1h4.6v1h-4.6z" fill-rule="evenodd" fill="#fff"/>
<path d="M120.2 155.9v4.1M130.3 155.9h6.3M118.9 161.1h2.5M118.9 160.1h2.5M120.2 161.2v1.8M129 164.9h2.8M129.4 165.7h2M129.9 166.4h1M130.3 163v1.8" fill="none" stroke="#231f20" stroke-width=".2"/>
<path d="M127.9 160.1h4.5v1h-4.5z" fill-rule="evenodd" fill="#fff"/>
<path d="M130.3 155.9v4.1M139.7 155.9h6.3M129.1 161.1h2.5M129.1 160.1h2.5M130.3 161.2v1.8M138.3 164.9h2.8M138.8 165.6h1.9M139.2 166.4h1M139.7 163v1.8" fill="none" stroke="#231f20" stroke-width=".2"/>
<path d="M137.2 160.1h4.6v1h-4.6z" fill-rule="evenodd" fill="#fff"/>
<path d="M72.5 72.6l-2.8 2.8M85.7 72.6l2.8 2.8M139.7 155.9v4.1M138.4 161.1h2.6M138.4 160.1h2.6M139.7 161.1v1.9" fill="none" stroke="#231f20" stroke-width=".2"/>
<g fill="#231f20" stroke="#231f20" stroke-width=".2">
<path d="M71.7 72.7l1.3-.6-.7 1.3-.1-.5z" fill-rule="evenodd"/>
<path d="M85.2 72.1l1.3 .6a.64 .64 0 0 0-.6 .7z" fill-rule="evenodd"/>
</g>
<g fill="#231f20">
<path d="M63.7 208.4h1.6v.1h-1.6z" fill-rule="evenodd"/>
<path d="M63.7 223.1h1.6v.2h-1.6z" fill-rule="evenodd"/>
<path d="M63.7 248.9h1.6v.1h-1.6z" fill-rule="evenodd"/>
<path d="M63.7 252.6h1.6v.1h-1.6z" fill-rule="evenodd"/>
<path d="M62.1 234.2h1.7v.1h-1.7z" fill-rule="evenodd"/>
<path d="M63.7 241.5h1.6v.2h-1.6z" fill-rule="evenodd"/>
<path d="M63.7 237.9h1.6v.1h-1.6z" fill-rule="evenodd"/>
<path d="M63.7 230.5h1.6v.1h-1.6z" fill-rule="evenodd"/>
<path d="M136.7 201.1h1.7v.1h-1.7z" fill-rule="evenodd"/>
<path d="M136.7 204.7h1.7v.2h-1.7z" fill-rule="evenodd"/>
<path d="M134.8 248.4h1.7v.1h-1.7z" fill-rule="evenodd"/>
<path d="M134.8 244.5h1.7v.1h-1.7z" fill-rule="evenodd"/>
<path d="M134.1 240.9h1.6v.1h-1.6z" fill-rule="evenodd"/>
<path d="M134.8 237.2h1.7v.1h-1.7z" fill-rule="evenodd"/>
<path d="M136.7 208.4h1.7v.1h-1.7z" fill-rule="evenodd"/>
</g>
<path d="M66.1 108.3v-19.5h93v43h-93v-19.5M66.2 108.3a2.06 2.06 0 0 1 1.2 2.9l-1.2 1.1" fill="none" stroke="#231f20" stroke-width=".5"/>
<path d="M89.3 168.5v2.7" fill="none" stroke="#231f20" stroke-width=".2"/>
<path d="M151.5 61.6h2.3v4h-2.3z" fill-rule="evenodd" fill="#fff"/>
<path d="M151.9 65.4l.6 .3M152.5 61.6l.6 .4-1.2 .7 1.2 .6-1.2 .7 1.2 .7-1.2 .7M116 90.7h2.8M116.4 91.5h2M116.9 92.2h1M117.3 88.8v1.8M136.3 113.6v3.9M84.5 123l2.8 2.7M102.3 123l-2.8 2.7M127.7 122.3h3.9M146.3 127v3.9M155.8 158.5h-5.9v9.5h5.9" fill="none" stroke="#231f20" stroke-width=".2"/>
<g fill="#231f20" stroke="#231f20" stroke-width=".2">
<path d="M131 121.8l1.4 .5-1.4 .5 .2-.5z" fill-rule="evenodd"/>
<path d="M135.8 116.9l.5 .1 .4-.1-.4 1.3z" fill-rule="evenodd"/>
<path d="M145.9 130.3l.4 .1 .5-.1-.5 1.3z" fill-rule="evenodd"/>
<path d="M99.7 125a.65 .65 0 0 0 .6 .6l-1.3 .7z" fill-rule="evenodd"/>
<path d="M86.5 125.6a.67 .67 0 0 0 .7-.6l.6 1.3z" fill-rule="evenodd"/>
</g>
<path d="M146.6 163h4.6v1h-4.6z" fill-rule="evenodd" fill="#fff"/>
<path d="M155.8 135.8v23.2M148.6 164.1h2.6M148.6 163.1h2.6M149.9 161.1v1.8M149.9 164.1v1.8" fill="none" stroke="#231f20" stroke-width=".2"/>
<path d="M136.7 211.8h1.7v.1h-1.7z" fill-rule="evenodd" fill="#231f20"/>
<path d="M215.9 278.7h-.5v.7" fill="none" stroke="#000" stroke-width=".32"/>
<g font-size="4.9" fill="#231f20">
<text x="21.5" y="21.8">High performance low power mixer FM IF system</text>
<text x="178.7" y="21.8">SA605</text>
</g>
<g font-size="2.8" fill="#231f20">
<text x="18" y="10.9">Philips Semiconductors</text>
<text x="171.4" y="10.9">Product specification</text>
<text x="55.9" y="47.2">1500/50</text>
<text x="61.2" y="44.1">25dB,</text>
<text x="68.4" y="47.2">PAD</text>
<text x="76.6" y="47.2">50/50</text>
<text x="80.3" y="44.1">10dB,</text>
<text x="86" y="47.2">PAD</text>
<text x="96.6" y="47.2">929/50</text>
<text x="101.1" y="44.1">29dB,</text>
<text x="107.6" y="47.2">PAD</text>
<text x="119.5" y="47.2">50/50</text>
<text x="122" y="44.1">10.6dB,</text>
<text x="128.9" y="47.2">PAD</text>
<text x="143.3" y="47.2">156k/50</text>
<text x="148.6" y="44.1">36dB,</text>
<text x="155.8" y="47.2">PAD</text>
<text x="67.9" y="87.7">20</text>
<text x="77.5" y="87.7">19</text>
<text x="86.9" y="87.7">18</text>
<text x="96.6" y="87.7">17</text>
<text x="106.2" y="87.7">16</text>
<text x="115.9" y="87.7">15</text>
<text x="125.3" y="87.7">14</text>
<text x="135.3" y="88">13</text>
<text x="145.1" y="88">12</text>
<text x="154.6" y="88">11</text>
<text x="68.6" y="134.5">1</text>
<text x="78.3" y="134.5">2</text>
<text x="87.7" y="134.5">3</text>
<text x="97.4" y="134.5">4</text>
<text x="107" y="134.5">5</text>
<text x="116.7" y="134.5">6</text>
<text x="126.1" y="134.5">7</text>
<text x="136" y="134.5">8</text>
<text x="145.1" y="134.5">9</text>
<text x="154.3" y="134.5">10</text>
<text x="87.6" y="196.7">Automatic Test Circuit Component List</text>
<text x="48.6" y="200.8">C1</text>
<text x="55" y="200.8">47pF NPO Ceramic</text>
<text x="118.6" y="200.8">C21</text>
<text x="127.8" y="200.9">100nF +10% Monolithic Ceramic</text>
<text x="48.6" y="204.5">C2</text>
<text x="48.6" y="208.1">C5</text>
<text x="54.8" y="208.2">100nF +10% Monolithic Ceramic</text>
<text x="55" y="204.5">180pF NPO Ceramic</text>
<text x="118.6" y="204.5">C23</text>
<text x="118.6" y="208.1">C25</text>
<text x="127.8" y="204.5">100nF +10% Monolithic Ceramic</text>
<text x="127.8" y="208.2">100nF +10% Monolithic Ceramic</text>
<text x="48.6" y="211.8">C6</text>
<text x="48.6" y="215.5">C7</text>
<text x="54.8" y="211.8">22pF NPO Ceramic</text>
<text x="54.8" y="215.5">1nF Ceramic</text>
<text x="118" y="215.2">Flt 1</text>
<text x="118.6" y="211.5">C26</text>
<text x="127.8" y="215.2">Ceramic Filter Murata SFG455A3 or equiv</text>
<text x="127.8" y="211.6">390pF +10% Monolithic Ceramic</text>
<text x="48.6" y="219.2">C8</text>
<text x="54.8" y="219.2">10.0pF NPO Ceramic</text>
<text x="118" y="218.8">Flt 2</text>
<text x="127.8" y="218.8">Ceramic Filter Murata SFG455A3 or equiv</text>
<text x="47.1" y="226.4">C10</text>
<text x="48.6" y="222.9">C9</text>
<text x="54.8" y="222.9">100nF +10% Monolithic Ceramic</text>
<text x="54.8" y="226.5">6.8 F Tantalum (minimum) *</text>
<text x="117.2" y="222.5">IFT 1</text>
<text x="120.5" y="226.2">L1</text>
<text x="127.8" y="222.6">455kHz 270µH TOKO #303LN-1129</text>
<text x="127.8" y="226.5">300nH TOKO #5CB-1055Z</text>
<text x="47.1" y="233.9">C12</text>
<text x="47.2" y="230.2">C11</text>
<text x="54.8" y="234">15nF +10% Ceramic</text>
<text x="54.8" y="230.3">100nF +10% Monolithic Ceramic</text>
<text x="120.3" y="233.3">X1</text>
<text x="120.5" y="229.8">L2</text>
<text x="127.8" y="233.3">44.545MHz Crystal ICM4712701</text>
<text x="127.8" y="229.9">0.8 H TOKO 292CNS–T1038Z</text>
<text x="47.1" y="237.6">C13</text>
<text x="54.8" y="237.7">150pF +2% N1500 Ceramic</text>
<text x="120.1" y="236.9">R9</text>
<text x="127.8" y="237">100k +1% 1/4W Metal Film</text>
<text x="47.1" y="241.2">C14</text>
<text x="47.1" y="244.9">C15</text>
<text x="54.8" y="241.3">100nF +10% Monolithic Ceramic</text>
<text x="54.8" y="244.9">10pF NPO Ceramic</text>
<text x="118.6" y="240.6">R17</text>
<text x="118.6" y="244.2">R10</text>
<text x="127.8" y="244.3">100k +1% 1/4W Metal Film (optional)</text>
<text x="127.8" y="240.7">5.1k +5% 1/4W Carbon Composition</text>
<text x="47.1" y="248.6">C17</text>
<text x="54.8" y="248.7">100nF +10% Monolithic Ceramic</text>
<text x="118.7" y="248.1">R11</text>
<text x="127.8" y="248.2">100k +1% 1/4W Metal Film (optional)</text>
<text x="47.1" y="252.3">C18</text>
<text x="54.8" y="252.4">100nF +10% Monolithic Ceramic</text>
<text x="71.1" y="263.4">Figure 3. SA605 45MHz Test Circuit (Relays as shown)</text>
<text x="18" y="273">1997 Nov 07</text>
<text x="107.1" y="273">6</text>
</g>
<text font-size="2.3" fill="#231f20" x="116.9" y="190.1">CC</text>
<text font-size="2.2" fill="#231f20" x="184.7" y="258.8">SR00337</text>
<g font-size="2.1" fill="#231f20">
<text x="60.5" y="44.1">-</text>
<text x="66" y="47.2">Ω</text>
<text x="79.6" y="44.1">-</text>
<text x="83.6" y="47.2">Ω</text>
<text x="100.4" y="44.1">-</text>
<text x="105.2" y="47.2">Ω</text>
<text x="121.3" y="44.1">-</text>
<text x="126.5" y="47.2">Ω</text>
<text x="147.9" y="44.1">-</text>
<text x="153.4" y="47.2">Ω</text>
<text x="63.1" y="58.3">50.5</text>
<text x="82" y="57.9">96.5</text>
<text x="101.4" y="57.6">51.5</text>
<text x="121.3" y="57.7">96.5</text>
<text x="146.8" y="57.7">51.7</text>
<text x="62.1" y="65.4">3880</text>
<text x="69.9" y="64.7">2430</text>
<text x="81.4" y="65.4">32.6</text>
<text x="88.8" y="65">71.5</text>
<text x="121" y="64.9">32.8</text>
<text x="128.5" y="64">71.5</text>
<text x="153.5" y="65">1.3k</text>
<text x="71" y="69.8">C24</text>
<text x="89.6" y="69.8">C22</text>
<text x="102.8" y="67.7">C20</text>
<text x="112.2" y="70.5">5.1k</text>
<text x="112.3" y="68.4">R17</text>
<text x="129.9" y="69.8">C19</text>
<text x="154.3" y="69.8">C16</text>
<text x="160.4" y="69.1">C15</text>
<text x="63.8" y="75.9">SW9</text>
<text x="82" y="76.2">FLT1</text>
<text x="89.9" y="76.2">SW8</text>
<text x="102.5" y="76.2">SW7</text>
<text x="127.5" y="76.6">SW6</text>
<text x="149.6" y="76.6">SW5</text>
<text x="82.2" y="79.6">C23</text>
<text x="98.4" y="79.3">C21</text>
<text x="119.3" y="78.2">FLT2</text>
<text x="132.3" y="78.9">C18</text>
<text x="139.8" y="79.3">C17</text>
<text x="83.4" y="99.3">IF AMP</text>
<text x="103.7" y="101.5">700</text>
<text x="122.7" y="104.3">LIMITER</text>
<text x="75.7" y="108.1">MIXER</text>
<text x="87.1" y="113.5">OSCILLATOR</text>
<text x="135.2" y="110.9">DETECTOR</text>
<text x="137.9" y="108.7">QUAD</text>
<text x="125" y="115.5">RSSI</text>
<text x="138.2" y="118.2">SWITCH</text>
<text x="139.4" y="116.2">MUTE</text>
<text x="78.8" y="122.6">EMITTER</text>
<text x="100.8" y="122.6">BASE</text>
<text x="53.9" y="147">C1</text>
<text x="70.6" y="145.7">SW1</text>
<text x="89.6" y="145.7">SW3</text>
<text x="90.2" y="149.7">C8</text>
<text x="99.1" y="145.7">SW4</text>
<text x="113.6" y="145.3">C9</text>
<text x="121.7" y="145.3">R9</text>
<text x="131.3" y="145.3">R10</text>
<text x="140.8" y="145.3">R11</text>
<text x="62.9" y="155.5">L1</text>
<text x="53.9" y="156.5">C2</text>
<text x="90.9" y="157.5">C7</text>
<text x="113" y="161.3">C10</text>
<text x="122.2" y="161.3">C11</text>
<text x="132.3" y="161.3">C12</text>
<text x="141.8" y="161.3">C13</text>
<text x="58.8" y="167.7">SW2</text>
<text x="66.1" y="166.4">51.1</text>
<text x="66.8" y="164.3">R4</text>
<text x="77.3" y="163.3">C5</text>
<text x="90.3" y="165.3">L2</text>
<text x="167" y="165">IFT1</text>
<text x="55.3" y="169.7">R1</text>
<text x="64.8" y="173.8">C3</text>
<text x="73.3" y="172.8">C4</text>
<text x="76.8" y="173.8">EXT.</text>
<text x="79.7" y="170.1">C6</text>
<text x="93.9" y="173.8">R7</text>
<text x="97" y="169.4">X1</text>
<text x="147.6" y="170.8">C26</text>
<text x="55.6" y="178.2">R3</text>
<text x="63.4" y="177.2">R2</text>
<text x="75.8" y="179.9">44.545</text>
<text x="76.7" y="177.9">OSC</text>
<text x="76.8" y="175.8">LOC</text>
<text x="93.2" y="175.8">30.5</text>
<text x="128.3" y="178.6">MEASUREMENT</text>
<text x="128.8" y="174.5">”C” WEIGHTED</text>
<text x="133.2" y="176.5">AUDIO</text>
<text x="157.7" y="179.2">C14</text>
<text x="57.2" y="182.6">45MHZ</text>
<text x="82.8" y="185">45.06</text>
<text x="90.8" y="184.3">178</text>
<text x="91.2" y="182.3">R6</text>
<text x="102.7" y="184.3">39.2</text>
<text x="103.4" y="181.9">R8</text>
<text x="132.3" y="180.6">CIRCUIT</text>
<text x="83.2" y="187">MHZ</text>
<text x="105.5" y="189.1">MUTE</text>
<text x="115.5" y="189.5">V</text>
<text x="123.5" y="191.4">OUTPUT</text>
<text x="125.3" y="189.1">RSSI</text>
<text x="133.9" y="189.1">AUDIO UNMUTED</text>
<text x="143.7" y="191.1">AUDIO</text>
<text x="59.1" y="192.4">MINI–CIRCUIT ZSC2–1B</text>
<text x="58.7" y="226.5">µ</text>
<text x="131.7" y="229.9">µ</text>
<text x="35.1" y="257.7">* NOTE: This value can be reduced when a battery is the power source.</text>
</g>
</svg>
